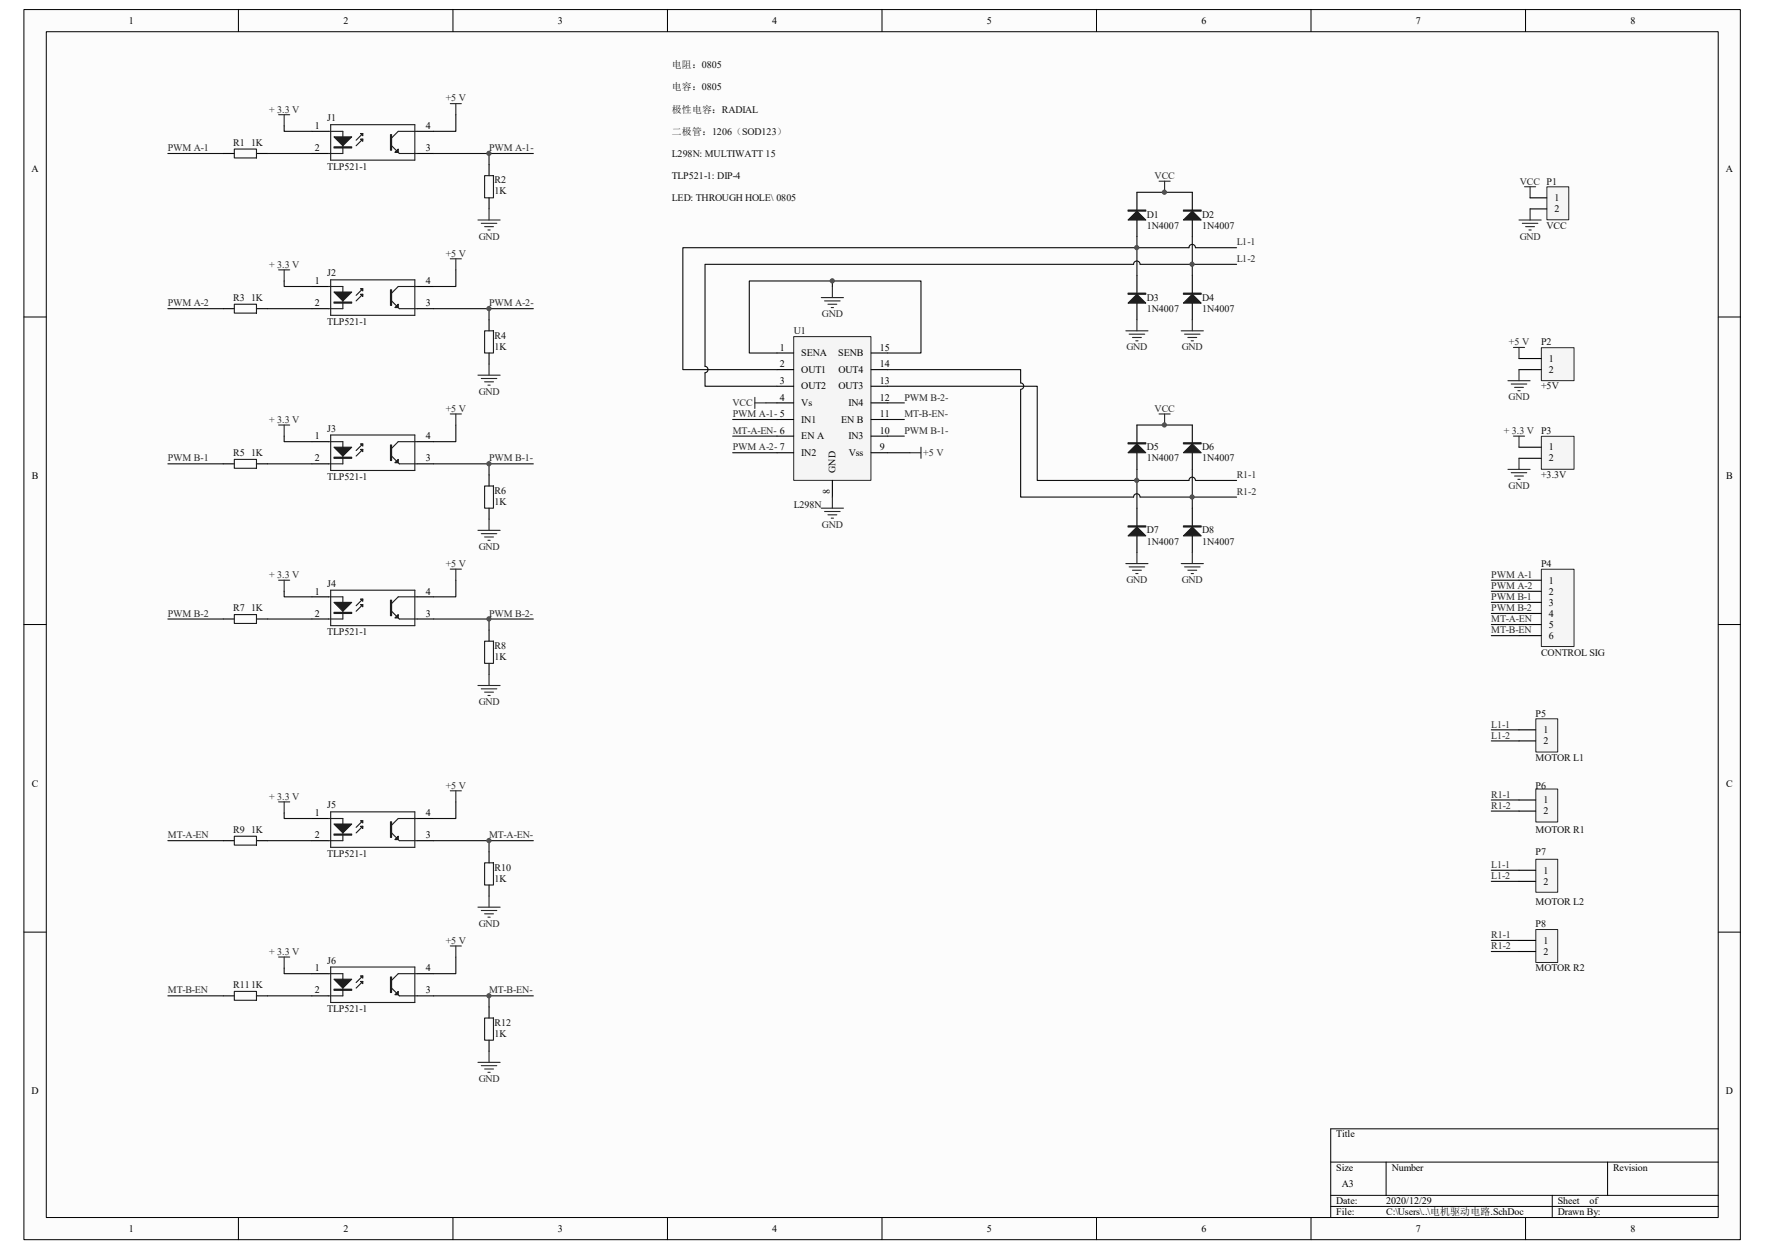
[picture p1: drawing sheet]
<svg xmlns="http://www.w3.org/2000/svg" width="297mm" height="210mm" viewBox="0 0 297 210" stroke-linecap="round" stroke-linejoin="round" font-family="sans-serif">
<path d="M4.1 1.7h288.8v206.7h-288.8z" fill="#fcfcfc"/>
<path d="M4 1.6h288.9v206.8h-288.9z" fill="none" stroke="#000" stroke-width=".17"/>
<path d="M7.8 5.4h281.3v199.3h-281.3z" fill="#fcfcfc"/>
<g fill="none" stroke="#000" stroke-width=".17">
<path d="M7.8 5.3h281.3v199.4h-281.3zM40.1 1.6v3.7M76.2 1.6v3.7M112.3 1.6v3.7M148.4 1.6v3.7M184.5 1.6v3.7M220.6 1.6v3.7M256.7 1.6v3.7M4 53.3h3.7M289.2 53.3h3.7M4 105h3.7M289.2 105h3.7"/>
<path d="M4 156.7h3.7M289.2 156.7h3.7M223.9 195.4h65.3M233.3 195.4v5.6M270.5 195.4v5.6M289.2 189.8h-65.3v14.9M40.1 204.7v3.7M76.2 204.7v3.7M112.3 204.7v3.7M148.4 204.7v3.7M184.5 204.7v3.7M220.6 204.7v3.7"/>
<path d="M223.9 201h65.3M223.9 202.9h65.3M256.7 204.7v3.7M261.2 201v3.7"/>
</g>
<path d="M133.6 56.6h13v24.2h-13z" fill="#f5f5f5"/>
<path d="M133.6 56.6h13v24.2h-13z" fill="none" stroke="#262626" stroke-width=".17"/>
<g fill="none" stroke="#000" stroke-width=".19">
<path d="M37.6 25.8h1.8M43.2 25.8h1.8M52.5 22.1h2.8M52.5 25.8h2.8M70.2 22.1h2.8M70.2 25.8h2.8M82.3 27.7v1.8M82.3 33.3v1.8M37.6 51.9h1.8M43.2 51.9h1.8M52.5 48.2h2.8M52.5 51.9h2.8"/>
<path d="M70.2 48.2h2.8M70.2 51.9h2.8M82.3 53.8v1.8M82.3 59.4v1.8M130.7 59.4h2.8M146.6 59.4h2.8M37.6 78h1.8M43.2 78h1.8M52.5 74.3h2.8M52.5 78h2.8M70.2 74.3h2.8M70.2 78h2.8"/>
<path d="M82.3 79.9v1.8M130.7 62.2h2.8M130.7 64.9h2.8M130.7 67.7h2.8M130.7 70.5h2.8M130.7 73.3h2.8M130.7 76.1h2.8M146.6 62.2h2.8M146.6 64.9h2.8M146.6 67.7h2.8M146.6 70.5h2.8M146.6 73.3h2.8"/>
<path d="M146.6 76.1h2.8M191.3 71.5v3M191.3 76.1v2.8M200.6 71.5v3M200.6 76.1v2.8M82.3 85.4v1.9M140.1 80.8v2.8M191.3 85.4v3M191.3 90.1v2.8M200.6 85.4v3M200.6 90.1v2.8M37.6 104.1h1.8"/>
<path d="M43.2 104.1h1.8M52.5 100.4h2.8M52.5 104.1h2.8M70.2 100.4h2.8M70.2 104.1h2.8M82.3 105.9v1.9M82.3 111.5v1.9M52.5 137.6h2.8M70.2 137.6h2.8M37.6 141.4h1.8M43.2 141.4h1.8M52.5 141.4h2.8"/>
<path d="M70.2 141.4h2.8M82.3 143.2v1.9M82.3 148.8v1.9M37.6 167.4h1.8M43.2 167.4h1.8M52.5 163.7h2.8M52.5 167.4h2.8M70.2 163.7h2.8M70.2 167.4h2.8M82.3 169.3v1.9M82.3 174.9v1.9"/>
</g>
<g fill="none" stroke="#262626" stroke-width=".19">
<path d="M46.9 19.3h1.8M47.8 19.3v1.9M75.8 17.4h1.8M76.7 17.4v1.9M80.4 37h3.8M81 37.6h2.6M81.5 38.1h1.5M82.1 38.7h.4M82.3 35.1v1.9M46.9 45.4h1.8M47.8 45.4v1.8M75.8 43.5h1.8"/>
<path d="M76.7 43.5v1.9M138.2 50h3.7M138.8 50.6h2.6M139.3 51.2h1.5M139.9 51.7h.4M140.1 48.2v1.8M46.9 71.5h1.8M47.8 71.5v1.8M75.8 69.6h1.8M76.7 69.6v1.9M80.4 63.1h3.8M81 63.6h2.6"/>
<path d="M81.5 64.2h1.5M82.1 64.8h.4M82.3 61.2v1.9M127 66.8v1.9M127 67.7h1.9M153.1 76.1h1.9M155 75.2v1.9M195 69.6h1.9M196 69.6v1.9M46.9 97.6h1.8M47.8 97.6v1.8M75.8 95.7h1.8"/>
<path d="M76.7 95.7v1.9M80.4 89.2h3.8M81 89.7h2.6M81.5 90.3h1.5M82.1 90.9h.4M82.3 87.3v1.9M138.2 85.4h3.7M138.8 86h2.6M139.3 86.6h1.5M139.9 87.1h.4M140.1 83.6v1.8M189.5 94.8h3.7"/>
<path d="M190 95.3h2.6M190.6 95.9h1.5M191.1 96.4h.4M191.3 92.9v1.9M198.8 94.8h3.7M199.3 95.3h2.6M199.9 95.9h1.5M200.5 96.4h.3M200.6 92.9v1.9M80.4 115.3h3.8M81 115.8h2.6M81.5 116.4h1.5"/>
<path d="M82.1 116.9h.4M82.3 113.4v1.9M46.9 134.8h1.8M47.8 134.8v1.9M75.8 133h1.8M76.7 133v1.8M75.8 159.1h1.8M76.7 159.1v1.8M80.4 152.5h3.8M81 153.1h2.6M81.5 153.7h1.5M82.1 154.2h.4"/>
<path d="M82.3 150.7v1.8M46.9 160.9h1.8M47.8 160.9v1.9M80.4 178.6h3.8M81 179.2h2.6M81.5 179.7h1.5M82.3 176.8v1.8M82.1 180.3h.4"/>
</g>
<g fill="none" stroke="#0e0e0e" stroke-width=".19">
<path d="M76.7 19.3v2.8h-3.7M28.2 25.8h9.4M45 25.8h7.5M47.8 21.2v.9h4.7M73 25.8h9.3M89.7 25.8h-7.4v1.9M28.2 51.9h9.4M45 51.9h7.5M47.8 47.2v1h4.7M73 51.9h9.3M76.7 45.4v2.8h-3.7M89.7 51.9h-7.4v1.9"/>
<path d="M130.7 59.4h-4.6v-12.2h28.9v12.2h-5.6M140.1 47.2v1M28.2 78h9.4M45 78h7.5M47.8 73.3v1h4.7M73 78h9.3M76.7 71.5v2.8h-3.7M89.7 78h-7.4v1.9M123.3 76.1h7.4M123.3 70.5h7.4M123.3 73.3h7.4M128.9 67.7h1.8"/>
<path d="M149.4 76.1h3.7M149.4 67.7h2.8M149.4 70.5h2.8M149.4 73.3h2.8M191.3 71.5h9.3M191.3 78.9v6.5M200.6 78.9v6.5M47.8 99.4v1h4.7M76.7 97.6v2.8h-3.7M28.2 104.1h9.4M45 104.1h7.5M73 104.1h9.3"/>
<path d="M89.7 104.1h-7.4v1.8M47.8 136.7v.9h4.7M76.7 134.8v2.8h-3.7M28.2 141.4h9.4M45 141.4h7.5M73 141.4h9.3M89.7 141.4h-7.4v1.8M28.2 167.4h9.4M45 167.4h7.5M47.8 162.8v.9h4.7M73 167.4h9.3M76.7 160.9v2.8h-3.7"/>
<path d="M89.7 167.4h-7.4v1.9"/>
</g>
<g fill="none" stroke="#1c1c1c" stroke-width=".19">
<path d="M39.4 25.1h3.8v1.5h-3.8zM55.3 22.1h2.4v3.7h-2.4M55.6 21h14.2v5.9h-14.2zM61 23.4l-1.1 1.1M61 22.5l-1.1 1.1M65.9 24.5l1.3 1.3h3M70.2 22.1h-3.2l-1.1 1.1M81.5 29.5h1.5v3.8h-1.5zM39.4 51.2h3.8v1.4h-3.8zM55.3 48.2h2.4v3.7h-2.4M55.6 47.1h14.2v5.9h-14.2zM61 49.5l-1.1 1.1"/>
<path d="M61 48.5l-1.1 1.2M65.9 50.6l1.3 1.3h3M70.2 48.2h-3.2l-1.1 1.1M81.5 55.6h1.5v3.8h-1.5zM39.4 77.2h3.8v1.5h-3.8zM55.3 74.3h2.4v3.7h-2.4M55.6 73.1h14.2v6h-14.2zM61 75.6l-1.1 1.1M61 74.6l-1.1 1.2M65.9 76.7l1.3 1.3h3M70.2 74.3h-3.2l-1.1 1.1M55.6 99.2h14.2v6h-14.2z"/>
<path d="M81.5 81.7h1.5v3.7h-1.5zM39.4 103.3h3.8v1.5h-3.8zM55.3 100.4h2.4v3.7h-2.4M61 101.7l-1.1 1.1M61 100.7l-1.1 1.1M65.9 102.8l1.3 1.3h3M70.2 100.4h-3.2l-1.1 1.1M81.5 107.8h1.5v3.7h-1.5zM55.3 137.6h2.4v3.8h-2.4M55.6 136.5h14.2v6h-14.2zM61 138.9l-1.1 1.2M61 138l-1.1 1.1"/>
<path d="M70.2 137.6h-3.2l-1.1 1.1M39.4 140.6h3.8v1.5h-3.8zM65.9 140.1l1.3 1.3h3M81.5 145.1h1.5v3.7h-1.5zM39.4 166.7h3.8v1.5h-3.8zM55.3 163.7h2.4v3.7h-2.4M55.6 162.6h14.2v6h-14.2zM61 165l-1.1 1.1M61 164.1l-1.1 1.1M65.9 166.1l1.3 1.3h3M70.2 163.7h-3.2l-1.1 1.1M81.5 171.2h1.5v3.7h-1.5z"/>
</g>
<g fill="#1c1c1c" stroke="#1c1c1c" stroke-width=".19">
<path d="M56.2 23h3l-1.5 1.5z"/>
<path d="M60.7 22.5h.3v.3z"/>
<path d="M60.7 23.4h.3v.4z"/>
<path d="M67 25.1v.5h-.5z"/>
<path d="M56.2 49.1h3l-1.5 1.5z"/>
<path d="M60.7 48.5h.3v.4z"/>
<path d="M60.7 49.5h.3v.4z"/>
<path d="M67 51.2v.5h-.5z"/>
<path d="M56.2 75.2h3l-1.5 1.5z"/>
<path d="M60.7 74.6h.3v.4z"/>
<path d="M60.7 75.6h.3v.3z"/>
<path d="M67 77.2v.6h-.5z"/>
<path d="M56.2 101.3h3l-1.5 1.5z"/>
<path d="M60.7 100.7h.3v.4z"/>
<path d="M60.7 101.7h.3v.3z"/>
<path d="M67 103.3v.6h-.5z"/>
<path d="M56.2 138.6h3l-1.5 1.5z"/>
<path d="M60.7 138h.3v.4z"/>
<path d="M60.7 138.9h.3v.4z"/>
<path d="M66.5 141.2l.5-.6v.6z"/>
<path d="M56.2 164.7h3l-1.5 1.4z"/>
<path d="M60.7 164.1h.3v.4z"/>
<path d="M60.7 165h.3v.4z"/>
<path d="M66.5 167.3l.5-.6v.6z"/>
<path d="M189.8 76.1l1.5-1.5 1.5 1.5z"/>
<path d="M189.8 90.1l1.5-1.5 1.5 1.5z"/>
<path d="M199.1 90.1l1.5-1.5 1.5 1.5z"/>
<path d="M199.1 76.1l1.5-1.5 1.5 1.5z"/>
<path d="M56.2 24.7h3v.2h-3z" fill-rule="evenodd"/>
<path d="M65.7 22.6h.2v2.7h-.2z" fill-rule="evenodd"/>
<path d="M56.2 50.8h3v.2h-3z" fill-rule="evenodd"/>
<path d="M65.7 48.7h.2v2.6h-.2z" fill-rule="evenodd"/>
<path d="M56.2 76.9h3v.2h-3z" fill-rule="evenodd"/>
<path d="M65.7 74.8h.2v2.6h-.2z" fill-rule="evenodd"/>
<path d="M56.2 103h3v.2h-3z" fill-rule="evenodd"/>
<path d="M65.7 100.9h.2v2.6h-.2z" fill-rule="evenodd"/>
<path d="M56.2 140.2h3v.2h-3z" fill-rule="evenodd"/>
<path d="M65.7 138.2h.2v2.6h-.2z" fill-rule="evenodd"/>
<path d="M56.2 166.3h3v.2h-3z" fill-rule="evenodd"/>
<path d="M65.7 164.3h.2v2.6h-.2z" fill-rule="evenodd"/>
<path d="M189.8 74.5h3v.1h-3z" fill-rule="evenodd"/>
<path d="M189.8 88.4h3v.2h-3z" fill-rule="evenodd"/>
<path d="M199.1 88.4h3v.2h-3z" fill-rule="evenodd"/>
<path d="M199.1 74.5h3v.1h-3z" fill-rule="evenodd"/>
</g>
<path d="M259.4 58.5h5.5v5.5h-5.5z" fill="#f5f5f5"/>
<path d="M259.4 58.5h5.5v5.5h-5.5z" fill="none" stroke="#262626" stroke-width=".17"/>
<path d="M255.6 60.3h3.7M255.6 62.2h3.7" fill="none" stroke="#000" stroke-width=".19"/>
<path d="M259.4 73.4h5.5v5.5h-5.5z" fill="#f5f5f5"/>
<path d="M259.4 73.4h5.5v5.5h-5.5z" fill="none" stroke="#262626" stroke-width=".17"/>
<path d="M255.6 75.2h3.7M255.6 77.1h3.7" fill="none" stroke="#000" stroke-width=".19"/>
<g fill="none" stroke="#262626" stroke-width=".19">
<path d="M255.6 37h3.7M256.2 37.6h2.6M256.5 31.4h1.9M256.7 38.1h1.5M257.3 38.7h.4M257.5 31.4v1.9M257.5 35.1v1.9M254.7 58.4h1.8M255.6 58.4v1.9M253.8 64h3.7M253.8 78.9h3.7M254.3 64.6h2.6"/>
<path d="M254.3 79.5h2.6M254.7 73.3h1.8M254.9 65.1h1.5M255.4 65.7h.4M255.6 62.2v1.8M255.6 73.3v1.9M255.6 77.1v1.8M254.9 80h1.5M255.4 80.6h.4"/>
</g>
<path d="M259.4 95.8h5.5v12.9h-5.5z" fill="#f5f5f5"/>
<path d="M259.4 95.7h5.5v13h-5.5z" fill="none" stroke="#262626" stroke-width=".17"/>
<g fill="none" stroke="#000" stroke-width=".19">
<path d="M191.3 32.3v3M191.3 37v2.8M200.6 32.3v3M200.6 37v2.8M191.3 46.3v3M191.3 51v2.8M200.6 46.3v3M200.6 51v2.8M255.6 97.6h3.7M255.6 99.4h3.7M255.6 101.3h3.7M255.6 103.2h3.7"/>
<path d="M255.6 105h3.7M255.6 106.9h3.7"/>
</g>
<g fill="none" stroke="#0e0e0e" stroke-width=".19">
<path d="M191.3 32.3h9.3M191.3 39.8v6.5M200.6 39.8v6.5M191.3 41.7h8.8a.54 .54 0 0 1 .5-.6 .54 .54 0 0 1 .6 .6h6.9M200.6 44.4h7.5M191.3 80.8h8.8a.54 .54 0 0 1 .5-.6 .54 .54 0 0 1 .6 .6h6.9M200.6 83.6h7.5M251 97.6h4.6M251 99.4h4.6M251 101.3h4.6M251 103.2h4.6M251 105h4.6"/>
<path d="M251 106.9h4.6"/>
</g>
<g fill="#1c1c1c" stroke="#1c1c1c" stroke-width=".19">
<path d="M191.3 35.5l1.5 1.5h-3z"/>
<path d="M189.8 51l1.5-1.5 1.5 1.5z"/>
<path d="M199.1 51l1.5-1.5 1.5 1.5z"/>
<path d="M200.6 35.5l1.5 1.5h-3z"/>
<path d="M189.8 35.3h3v.2h-3z" fill-rule="evenodd"/>
<path d="M189.8 49.3h3v.2h-3z" fill-rule="evenodd"/>
<path d="M199.1 49.3h3v.2h-3z" fill-rule="evenodd"/>
<path d="M199.1 35.3h3v.2h-3z" fill-rule="evenodd"/>
</g>
<path d="M195 30.5h1.9M196 30.5v1.8M189.5 55.6h3.7M190 56.2h2.6M190.6 56.7h1.5M191.1 57.3h.4M191.3 53.8v1.8M198.8 55.6h3.7M199.3 56.2h2.6M199.9 56.7h1.5M200.5 57.3h.3M200.6 53.8v1.8" fill="none" stroke="#262626" stroke-width=".19"/>
<path d="M260.3 31.5h3.7v5.5h-3.7z" fill="#f5f5f5"/>
<path d="M260.3 31.4h3.7v5.6h-3.7z" fill="none" stroke="#262626" stroke-width=".17"/>
<path d="M257.5 33.3h2.8M257.5 35.1h2.8" fill="none" stroke="#000" stroke-width=".19"/>
<g fill="none" stroke="#0e0e0e" stroke-width=".19">
<path d="M191.3 41.7h-76.4v20.5h15.8M191.8 44.4a.54 .54 0 0 0-.5-.5 .54 .54 0 0 0-.5 .5h-72.2v17.2a.54 .54 0 0 1 .5 .5 .54 .54 0 0 1-.5 .6M191.9 44.4h8.7M118.6 62.7v2.2h12.1M149.4 64.9h25.1v15.9h16.8M149.4 62.2h22.4v2.2a.54 .54 0 0 1 .5 .5 .54 .54 0 0 1-.5 .6M171.8 65.5v18.1h19a.54 .54 0 0 1 .5-.6 .54 .54 0 0 1 .5 .6M191.9 83.6h8.7M251 122.7h4.6M251 124.6h4.6M251 134.5h4.6M251 136.4h4.6"/>
<path d="M251 146.3h4.6M251 148.2h4.6M251 158.1h4.6M251 160h4.6"/>
</g>
<path d="M258.5 120.9h3.6v5.5h-3.6z" fill="#f5f5f5"/>
<path d="M258.4 120.9h3.7v5.5h-3.7z" fill="none" stroke="#262626" stroke-width=".17"/>
<path d="M255.6 122.7h2.8M255.6 124.6h2.8" fill="none" stroke="#000" stroke-width=".19"/>
<path d="M258.5 132.7h3.6v5.5h-3.6z" fill="#f5f5f5"/>
<path d="M258.4 132.7h3.7v5.5h-3.7z" fill="none" stroke="#262626" stroke-width=".17"/>
<path d="M255.6 134.5h2.8M255.6 136.4h2.8" fill="none" stroke="#000" stroke-width=".19"/>
<path d="M258.5 144.5h3.6v5.5h-3.6z" fill="#f5f5f5"/>
<path d="M258.4 144.5h3.7v5.5h-3.7z" fill="none" stroke="#262626" stroke-width=".17"/>
<path d="M255.6 146.3h2.8M255.6 148.2h2.8" fill="none" stroke="#000" stroke-width=".19"/>
<path d="M258.5 156.3h3.6v5.5h-3.6z" fill="#f5f5f5"/>
<path d="M258.4 156.3h3.7v5.5h-3.7z" fill="none" stroke="#262626" stroke-width=".17"/>
<path d="M255.6 158.1h2.8M255.6 160h2.8" fill="none" stroke="#000" stroke-width=".19"/>
<g fill="#4c4c4c" stroke="#4c4c4c" stroke-width=".17">
<circle cx="82.3" cy="167.4" r=".35"/>
<circle cx="82.3" cy="141.3" r=".35"/>
<circle cx="82.3" cy="104.1" r=".35"/>
<circle cx="82.3" cy="78" r=".35"/>
<circle cx="82.3" cy="51.9" r=".35"/>
<circle cx="82.3" cy="25.8" r=".35"/>
<circle cx="140" cy="47.2" r=".35"/>
<circle cx="191.3" cy="80.8" r=".35"/>
<circle cx="191.3" cy="41.6" r=".35"/>
<circle cx="195.9" cy="71.5" r=".35"/>
<circle cx="195.9" cy="32.3" r=".35"/>
<circle cx="200.6" cy="83.6" r=".35"/>
<circle cx="200.6" cy="44.4" r=".35"/>
</g>
<g font-size="1.7">
<text x="21.7" y="4">1</text>
<text x="57.8" y="4">2</text>
<text x="93.9" y="4">3</text>
<text x="130" y="4">4</text>
<text x="166.1" y="4">5</text>
<text x="202.2" y="4">6</text>
<text x="238.3" y="4">7</text>
<text x="274.4" y="4">8</text>
<text x="53" y="21.7">1</text>
<text x="71.7" y="21.7">4</text>
<text x="5.3" y="28.9">A</text>
<text x="53" y="25.4">2</text>
<text x="71.7" y="25.4">3</text>
<text x="290.4" y="28.9">A</text>
<text x="261.6" y="33.8">1</text>
<text x="261.6" y="35.7">2</text>
<text x="53" y="47.8">1</text>
<text x="71.7" y="47.8">4</text>
<text x="53" y="51.5">2</text>
<text x="71.7" y="51.5">3</text>
<text x="131.2" y="59">1</text>
<text x="134.8" y="59.9">SENA</text>
<text x="141.1" y="59.9">SENB</text>
<text x="148.1" y="59">15</text>
<text x="131.2" y="61.8">2</text>
<text x="131.2" y="64.6">3</text>
<text x="134.8" y="62.7">OUT1</text>
<text x="134.8" y="65.5">OUT2</text>
<text x="141.1" y="65.5">OUT3</text>
<text x="141.1" y="62.7">OUT4</text>
<text x="148.1" y="64.6">13</text>
<text x="148.1" y="61.8">14</text>
<text x="260.6" y="60.8">1</text>
<text x="260.6" y="62.7">2</text>
<text x="131.2" y="67.4">4</text>
<text x="134.8" y="68.3">Vs</text>
<text x="134.8" y="71.1">IN1</text>
<text x="141.6" y="71.1">EN B</text>
<text x="142.8" y="68.3">IN4</text>
<text x="148.1" y="70.1">11</text>
<text x="148.1" y="67.4">12</text>
<text x="53" y="73.9">1</text>
<text x="53" y="77.6">2</text>
<text x="71.7" y="73.9">4</text>
<text x="71.7" y="77.6">3</text>
<text x="134.8" y="73.9">EN A</text>
<text x="134.8" y="76.7">IN2</text>
<text x="142.8" y="73.9">IN3</text>
<text x="142.8" y="76.7">Vss</text>
<text x="148.1" y="75.7">9</text>
<text x="148.1" y="72.9">10</text>
<text x="260.6" y="75.7">1</text>
<text x="260.6" y="77.6">2</text>
<text x="5.3" y="80.6">B</text>
<text x="139.7" y="83.1" transform="rotate(-90 139.7 83.1)">8</text>
<text x="140.6" y="79.5" transform="rotate(-90 140.6 79.5)">GND</text>
<text x="290.5" y="80.6">B</text>
<text x="53" y="100">1</text>
<text x="71.7" y="100">4</text>
<text x="260.6" y="98.1">1</text>
<text x="260.6" y="100">2</text>
<text x="260.6" y="101.9">3</text>
<text x="53" y="103.7">2</text>
<text x="71.7" y="103.7">3</text>
<text x="260.6" y="103.7">4</text>
<text x="260.6" y="105.6">5</text>
<text x="260.6" y="107.4">6</text>
<text x="259.7" y="123.3">1</text>
<text x="259.7" y="125.1">2</text>
<text x="5.3" y="132.3">C</text>
<text x="53" y="137.2">1</text>
<text x="71.7" y="137.2">4</text>
<text x="259.7" y="135">1</text>
<text x="259.7" y="136.9">2</text>
<text x="290.5" y="132.3">C</text>
<text x="53" y="141">2</text>
<text x="71.7" y="141">3</text>
<text x="259.7" y="146.9">1</text>
<text x="259.7" y="148.8">2</text>
<text x="259.7" y="158.7">1</text>
<text x="259.7" y="160.5">2</text>
<text x="53" y="163.3">1</text>
<text x="53" y="167">2</text>
<text x="71.7" y="163.3">4</text>
<text x="71.7" y="167">3</text>
<text x="5.3" y="184">D</text>
<text x="290.4" y="184">D</text>
<text x="224.9" y="191.3">Title</text>
<text x="224.9" y="196.8">Size</text>
<text x="234.2" y="196.8">Number</text>
<text x="271.4" y="196.8">Revision</text>
<text x="224.9" y="202.4">Date:</text>
<text x="225.8" y="199.6">A3</text>
<text x="233.3" y="202.4">2020/12/29</text>
<text x="262.1" y="202.4">Sheet</text>
<text x="267.5" y="202.4">of</text>
<text x="21.7" y="207.1">1</text>
<text x="57.8" y="207.1">2</text>
<text x="93.9" y="207.1">3</text>
<text x="130" y="207.1">4</text>
<text x="166.1" y="207.1">5</text>
<text x="202.2" y="207.1">6</text>
<text x="224.9" y="204.3">File:</text>
<text x="233.3" y="204.3">C:\Users\..\电机驱动电路.SchDoc</text>
<text x="238.3" y="207.1">7</text>
<text x="262.1" y="204.3">Drawn By:</text>
<text x="274.4" y="207.1">8</text>
</g>
<g font-size="1.7" fill="#0e0e0e">
<text x="113" y="11.4">电阻：0805</text>
<text x="113" y="15.2">电容：0805</text>
<text x="55.1" y="20.4">J1</text>
<text x="113" y="18.9">极性电容：RADIAL</text>
<text x="113" y="22.6">二极管：1206（SOD123）</text>
<text x="39.2" y="24.5">R1 1K</text>
<text x="55.1" y="28.6">TLP521-1</text>
<text x="113" y="26.4">L298N: MULTIWATT 15</text>
<text x="83.2" y="30.8">R2</text>
<text x="83.2" y="32.7">1K</text>
<text x="113" y="30.1">TLP521-1: DIP-4</text>
<text x="113" y="33.8">LED: THROUGH HOLE\ 0805</text>
<text x="193" y="36.6">D1</text>
<text x="193" y="38.5">1N4007</text>
<text x="202.3" y="36.6">D2</text>
<text x="202.3" y="38.5">1N4007</text>
<text x="260.3" y="38.5">VCC</text>
<text x="55.1" y="46.5">J2</text>
<text x="39.2" y="50.6">R3 1K</text>
<text x="193" y="50.6">D3</text>
<text x="193" y="52.5">1N4007</text>
<text x="202.3" y="50.6">D4</text>
<text x="202.3" y="52.5">1N4007</text>
<text x="55.1" y="54.7">TLP521-1</text>
<text x="83.2" y="56.9">R4</text>
<text x="83.2" y="58.8">1K</text>
<text x="133.6" y="56.2">U1</text>
<text x="259.3" y="58">P2</text>
<text x="259.3" y="65.5">+5V</text>
<text x="39.2" y="76.7">R5 1K</text>
<text x="55.1" y="72.6">J3</text>
<text x="193" y="75.7">D5</text>
<text x="193" y="77.6">1N4007</text>
<text x="202.3" y="75.7">D6</text>
<text x="202.3" y="77.6">1N4007</text>
<text x="55.1" y="80.8">TLP521-1</text>
<text x="83.2" y="83">R6</text>
<text x="259.3" y="80.4">+3.3V</text>
<text x="83.2" y="84.9">1K</text>
<text x="133.6" y="85.4">L298N</text>
<text x="193" y="89.7">D7</text>
<text x="202.3" y="89.7">D8</text>
<text x="193" y="91.6">1N4007</text>
<text x="202.3" y="91.6">1N4007</text>
<text x="259.3" y="95.3">P4</text>
<text x="55.1" y="98.7">J4</text>
<text x="39.2" y="102.8">R7 1K</text>
<text x="55.1" y="106.8">TLP521-1</text>
<text x="83.2" y="109.1">R8</text>
<text x="83.2" y="111">1K</text>
<text x="259.3" y="110.2">CONTROL SIG</text>
<text x="258.4" y="120.5">P5</text>
<text x="258.4" y="127.9">MOTOR L1</text>
<text x="55.1" y="135.9">J5</text>
<text x="258.4" y="132.6">P6</text>
<text x="39.2" y="140">R9 1K</text>
<text x="258.4" y="140">MOTOR R1</text>
<text x="258.4" y="143.8">P7</text>
<text x="55.1" y="144.1">TLP521-1</text>
<text x="83.2" y="146.4">R10</text>
<text x="83.2" y="148.3">1K</text>
<text x="258.4" y="152.1">MOTOR L2</text>
<text x="258.4" y="155.9">P8</text>
<text x="39.2" y="166.1">R111K</text>
<text x="55.1" y="162.1">J6</text>
<text x="258.4" y="163.3">MOTOR R2</text>
<text x="55.1" y="170.2">TLP521-1</text>
<text x="83.2" y="172.5">R12</text>
<text x="83.2" y="174.3">1K</text>
</g>
<g font-size="1.7" fill="#262626">
<text x="75" y="17">+5 V</text>
<text x="45.3" y="18.9">+ 3.3 V</text>
<text x="28.2" y="25.4">PWM A-1</text>
<text x="82.3" y="25.4">PWM A-1-</text>
<text x="194.3" y="30.1">VCC</text>
<text x="255.8" y="31">VCC P1</text>
<text x="80.6" y="40.3">GND</text>
<text x="208.1" y="41.3">L1-1</text>
<text x="255.7" y="40.3">GND</text>
<text x="45.3" y="45">+ 3.3 V</text>
<text x="75" y="43.1">+5 V</text>
<text x="208.1" y="44.1">L1-2</text>
<text x="28.2" y="51.5">PWM A-2</text>
<text x="82.3" y="51.5">PWM A-2-</text>
<text x="138.3" y="53.3">GND</text>
<text x="189.6" y="58.9">GND</text>
<text x="198.9" y="58.9">GND</text>
<text x="253.9" y="58">+5 V</text>
<text x="45.3" y="71.1">+ 3.3 V</text>
<text x="75" y="69.2">+5 V</text>
<text x="80.6" y="66.4">GND</text>
<text x="123.3" y="68.3">VCC</text>
<text x="123.3" y="70.1">PWM A-1- 5</text>
<text x="152.2" y="67.4">PWM B-2-</text>
<text x="152.2" y="70.1">MT-B-EN-</text>
<text x="194.3" y="69.2">VCC</text>
<text x="253.9" y="67.3">GND</text>
<text x="28.2" y="77.6">PWM B-1</text>
<text x="82.3" y="77.6">PWM B-1-</text>
<text x="123.3" y="75.7">PWM A-2- 7</text>
<text x="123.3" y="72.9">MT-A-EN- 6</text>
<text x="152.2" y="72.9">PWM B-1-</text>
<text x="155.4" y="76.7">+5 V</text>
<text x="253.1" y="72.9">+ 3.3 V P3</text>
<text x="208.1" y="80.4">R1-1</text>
<text x="208.1" y="83.2">R1-2</text>
<text x="253.9" y="82.2">GND</text>
<text x="138.3" y="88.8">GND</text>
<text x="75" y="95.3">+5 V</text>
<text x="80.6" y="92.5">GND</text>
<text x="45.3" y="97.2">+ 3.3 V</text>
<text x="189.6" y="98.1">GND</text>
<text x="198.9" y="98.1">GND</text>
<text x="251" y="97.2">PWM A-1</text>
<text x="251" y="99.1">PWM A-2</text>
<text x="251" y="100.9">PWM B-1</text>
<text x="28.2" y="103.7">PWM B-2</text>
<text x="82.3" y="103.7">PWM B-2-</text>
<text x="251" y="102.8">PWM B-2</text>
<text x="251" y="104.6">MT-A-EN</text>
<text x="251" y="106.5">MT-B-EN</text>
<text x="80.6" y="118.6">GND</text>
<text x="251" y="122.3">L1-1</text>
<text x="251" y="124.2">L1-2</text>
<text x="45.3" y="134.5">+ 3.3 V</text>
<text x="75" y="132.6">+5 V</text>
<text x="251" y="134.1">R1-1</text>
<text x="251" y="136">R1-2</text>
<text x="28.2" y="141">MT-A-EN</text>
<text x="82.3" y="141">MT-A-EN-</text>
<text x="251" y="146">L1-1</text>
<text x="251" y="147.8">L1-2</text>
<text x="80.6" y="155.8">GND</text>
<text x="45.3" y="160.5">+ 3.3 V</text>
<text x="75" y="158.7">+5 V</text>
<text x="251" y="157.7">R1-1</text>
<text x="251" y="159.6">R1-2</text>
<text x="28.2" y="167">MT-B-EN</text>
<text x="82.3" y="167">MT-B-EN-</text>
<text x="80.6" y="181.9">GND</text>
</g>
</svg>
